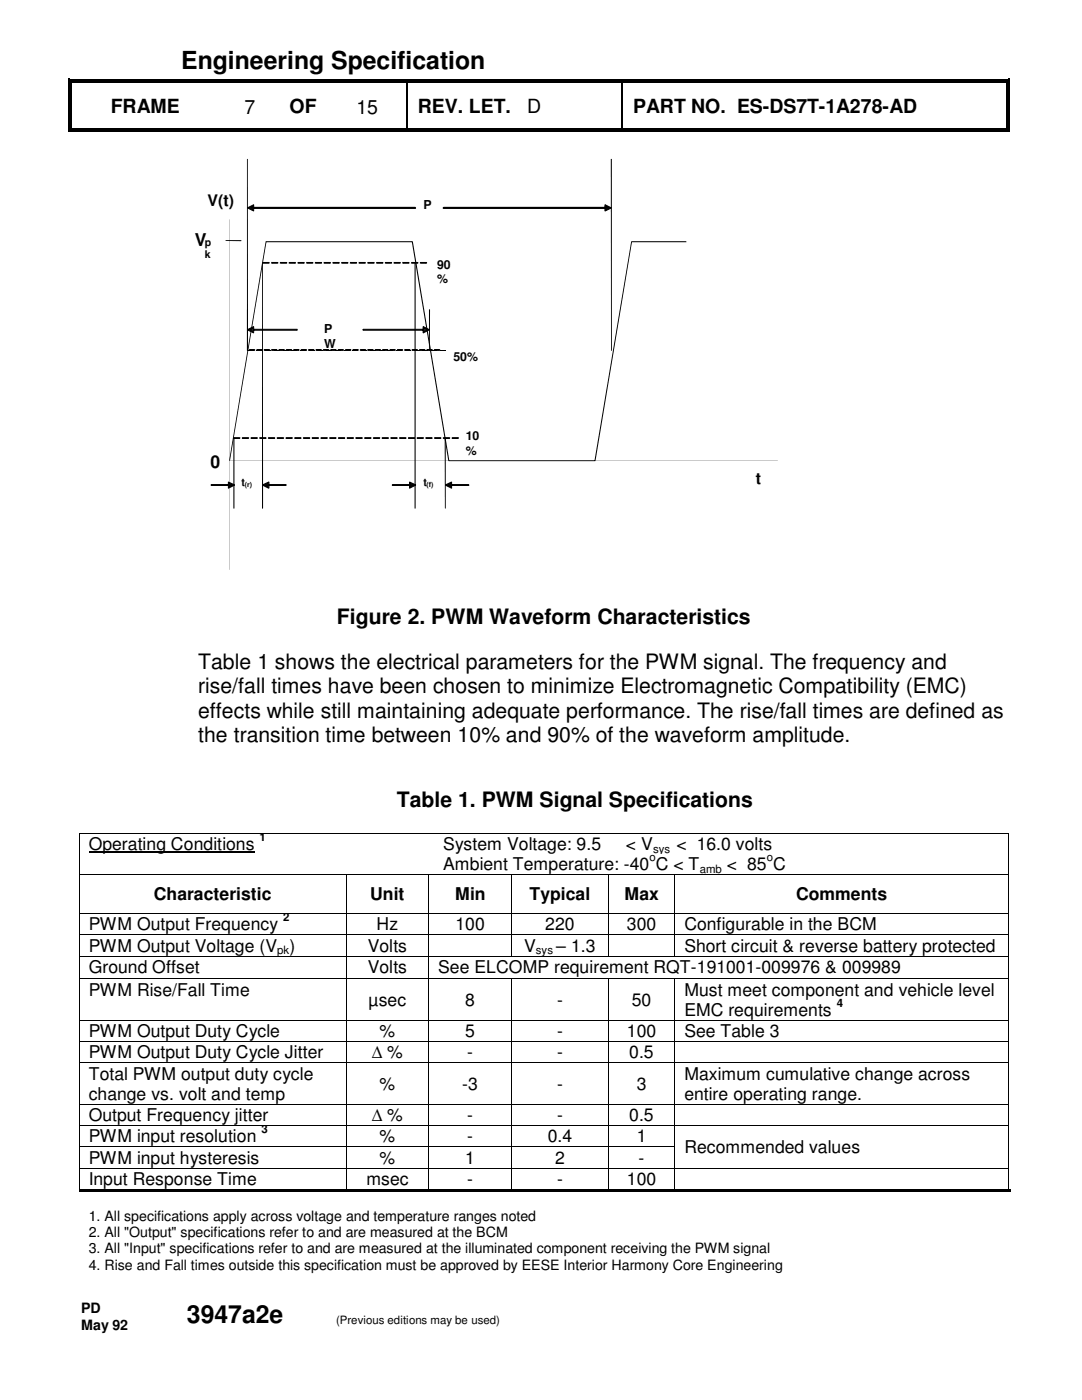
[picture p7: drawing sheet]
<svg xmlns="http://www.w3.org/2000/svg" width="216mm" height="279mm" viewBox="0 0 216 279" stroke-linecap="round" stroke-linejoin="round" font-family="sans-serif">
<g fill="#000">
<path d="M13.5 15.7h.3v.9h-.3zM13.5 15.7h.8v.3h-.8zM14.1 16.3h.2v.3h-.2zM14.1 16.3h.2v.2h-.2zM14.3 15.7h.8v.3h-.8zM14.3 16.3h.8v.2h-.8zM44.1 15.7h.8v.3h-.8zM44.1 16.3h.8v.2h-.8zM55.6 15.7h.8v.3h-.8zM55.6 16.3h.8v.2h-.8zM65.3 15.7h.7v.3h-.7zM65.3 16.3h.7v.2h-.7z"/>
<path d="M81.1 16.5l.3 .1zM81.1 15.7h.8v.3h-.8zM81.1 16.3h.8v.2h-.8zM124.1 16.5l.2 .1zM124.1 15.7h.7v.3h-.7zM124.1 16.3h.7v.2h-.7zM200.7 15.7h.8v.3h-.8zM200.7 16.3h.3v.3h-.3zM200.7 16.3h.3v.2h-.3zM201.3 15.7h.2v.9h-.2zM13.5 25.5h.3v.8h-.3zM13.5 26h.8v.3h-.8z"/>
<path d="M14.1 25.5h.2v.3h-.2zM43.9 25.5h.7v.3h-.7zM43.9 26h.7v.3h-.7zM55.4 25.5h.7v.3h-.7zM55.4 26h.7v.3h-.7zM65 25.5h.8v.3h-.8zM65 26h.8v.3h-.8zM81.1 25.5h.8v.3h-.8zM81.1 26h.8v.3h-.8zM124.1 25.5h.7v.3h-.7zM124.1 26h.7v.3h-.7zM200.7 26h.8v.3h-.8z"/>
<path d="M200.7 25.5h.3v.3h-.3zM201.3 25.5h.2v.8h-.2zM53 48.2h29.4l7.3 43.7h-.1h29.1h-.1l7.3-43.7 11-.1v.2h-10.9h.1l-7.3 43.7h-29.2l-.1-.1-7.3-43.6h.1h-29.2h.1l-7.3 43.6h-.2zM15.7 166.2h.2v.1h-.2zM15.7 174.4h.2v.2h-.2zM69 174.4h.2v.2h-.2zM85.4 174.4h.2v.2h-.2zM85.5 166.2h.2v.1h-.2zM85.6 174.4h.2v.2h-.2zM102 174.4h.2v.2h-.2zM121.4 174.4h.1v.2h-.1zM134.5 174.4h.2v.2h-.2z"/>
<path d="M201.1 166.2h.2v.1h-.2zM201.1 174.4h.2v.2h-.2zM15.7 182.2h.2v.2h-.2zM15.7 186.5h.2v.1h-.2zM15.7 190.7h.2v.2h-.2zM15.7 195.3h.2v.2h-.2zM69 182.2h.2v.2h-.2zM69 186.5h.2v.1h-.2zM69 190.7h.2v.2h-.2zM69 195.3h.2v.2h-.2zM85.4 182.2h.2v.2h-.2zM85.4 186.5h.2v.1h-.2z"/>
<path d="M85.4 190.7h.2v.2h-.2zM85.4 195.3h.2v.2h-.2zM102 182.2h.2v.2h-.2zM102 186.5h.2v.1h-.2zM102 190.7h.2v.2h-.2zM102 195.3h.2v.2h-.2zM121.4 182.2h.1v.2h-.1zM121.4 186.5h.1v.1h-.1zM121.4 190.7h.1v.2h-.1zM121.4 195.3h.1v.2h-.1zM134.5 182.2h.2v.2h-.2zM134.5 186.5h.2v.1h-.2z"/>
<path d="M134.5 190.7h.2v.2h-.2zM134.5 195.3h.2v.2h-.2zM201.1 182.2h.2v.2h-.2zM201.1 186.5h.2v.1h-.2zM201.1 190.7h.2v.2h-.2zM201.1 195.3h.2v.2h-.2zM15.7 203.6h.2v.2h-.2zM15.7 207.8h.2v.2h-.2zM15.7 212h.2v.2h-.2zM69 203.6h.2v.2h-.2zM69 207.8h.2v.2h-.2zM69 212h.2v.2h-.2z"/>
<path d="M85.4 203.6h.2v.2h-.2zM85.4 207.8h.2v.2h-.2zM85.4 212h.2v.2h-.2zM102 203.6h.2v.2h-.2zM102 207.8h.2v.2h-.2zM102 212h.2v.2h-.2zM121.4 203.6h.1v.2h-.1zM121.4 207.8h.1v.2h-.1zM121.4 212h.1v.2h-.1zM134.5 203.6h.2v.2h-.2zM134.5 207.8h.2v.2h-.2zM134.5 212h.2v.2h-.2z"/>
<path d="M201.1 203.6h.2v.2h-.2zM201.1 207.8h.2v.2h-.2zM201.1 212h.2v.2h-.2zM15.7 220.3h.2v.2h-.2zM15.7 224.6h.2v.1h-.2zM15.7 228.8h.2v.2h-.2zM15.7 233h.2v.2h-.2zM15.7 237.3h.2v.5h-.2zM15.9 237.3h.5v.5h-.5zM16.4 237.3h52.6v.5h-52.6zM69 220.3h.2v.2h-.2zM69 224.6h.2v.1h-.2z"/>
<path d="M69 228.8h.2v.2h-.2zM69 233h.2v.2h-.2zM69 237.3h.6v.5h-.6zM69.6 237.3h15.8v.5h-15.8zM85.4 220.3h.2v.2h-.2zM85.4 224.6h.2v.1h-.2zM85.4 228.8h.2v.2h-.2zM85.4 233h.2v.2h-.2zM85.4 237.3h.5v.5h-.5zM85.9 237.3h16.1v.5h-16.1zM102 220.3h.2v.2h-.2zM102 224.6h.2v.1h-.2z"/>
<path d="M102 228.8h.2v.2h-.2zM102 233h.2v.2h-.2zM102 237.3h.5v.5h-.5zM102.5 237.3h18.9v.5h-18.9zM121.4 220.3h.1v.2h-.1zM121.4 224.6h.1v.1h-.1zM121.4 228.8h.1v.2h-.1zM121.4 233h.1v.2h-.1zM121.4 237.3h.5v.5h-.5zM121.9 237.3h12.6v.5h-12.6zM134.5 220.3h.2v.2h-.2zM134.5 224.6h.2v.1h-.2z"/>
<path d="M134.5 228.8h.2v.2h-.2zM134.5 233h.2v.2h-.2zM134.5 237.3h.5v.5h-.5zM135 237.3h66.1v.5h-66.1zM201.1 220.3h.2v.2h-.2zM201.1 224.6h.2v.1h-.2zM201.1 228.8h.2v.2h-.2zM201.1 233h.2v.2h-.2zM201.1 237.3h.5v.5h-.5z"/>
</g>
<g fill="none" stroke="#000" stroke-width=".25">
<path d="M13.7 16.6v8.9M14.2 16.6v8.9M15.1 15.9h29M15.1 16.4h29M44.9 15.9h10.7M44.9 16.4h10.7M56.4 15.9h8.9M56.4 16.4h8.9M66 15.9h15.1M66 16.4h15.1M81.2 16.6v8.9M81.9 15.9h42.2"/>
<path d="M81.9 16.4h42.2M124.2 16.6v8.9M124.8 15.9h75.9M124.8 16.4h75.9M200.9 16.6v8.9M201.4 16.6v8.9M14.3 26.2h29.8M14.3 25.7h29.8M44.6 26.2h11M44.6 25.7h11M56.1 26.2h9.2M56.1 25.7h9.2"/>
<path d="M65.8 26.2h15.3M65.8 25.7h15.3M81.9 26.2h42.2M81.9 25.7h42.2M124.8 26.2h75.9M124.8 25.7h75.9M17.7 170.1h33.1"/>
</g>
<g fill="none" stroke="#000" stroke-width=".2">
<path d="M45.8 43.8v69.9M45.8 91.9h109.4M15.8 166.3v8.1M15.8 174.6v7.6M15.9 166.2h69.6M15.9 174.5h53.1M69.1 174.6v7.6M69.2 174.5h16.2M85.5 174.6v7.6M85.7 166.2h115.4M85.8 174.5h16.2M102.1 174.6v7.6"/>
<path d="M102.2 174.5h19.2M121.5 174.6v7.6M121.5 174.5h13M134.6 174.6v7.6M134.7 174.5h66.4M201.2 166.3v8.1M201.2 174.6v7.6M15.8 182.4v4.1M15.8 186.6v4.1M15.8 190.9v4.4M15.8 195.5v8.1M15.9 182.3h53.1"/>
<path d="M15.9 186.6h53.1M15.9 190.8h53.1M15.9 195.4h53.1M69.1 182.4v4.1M69.1 186.6v4.1M69.1 190.9v4.4M69.1 195.5v8.1M69.2 182.3h16.2M69.2 186.6h16.2M69.2 190.8h16.2M69.2 195.4h16.2M85.5 182.4v4.1"/>
<path d="M85.5 186.6v4.1M85.5 190.9v4.4M85.5 195.5v8.1M85.6 182.3h16.4M85.6 186.6h16.4M85.6 190.8h16.4M85.6 195.4h16.4M102.1 182.4v4.1M102.1 186.6v4.1M102.1 195.5v8.1M102.2 182.3h19.2M102.2 186.6h19.2"/>
<path d="M102.2 190.8h19.2M102.2 195.4h19.2M121.5 182.4v4.1M121.5 186.6v4.1M121.5 195.5v8.1M121.5 182.3h13M121.5 186.6h13M121.5 190.8h13M121.5 195.4h13M134.6 182.4v4.1M134.6 186.6v4.1M134.6 195.5v8.1"/>
<path d="M134.7 182.3h66.4M134.7 186.6h66.4M134.7 190.8h66.4M134.7 195.4h66.4M201.2 182.4v4.1M201.2 186.6v4.1M201.2 190.9v4.4M201.2 195.5v8.1M15.8 203.8v4M15.8 208v4M15.8 212.2v8.1M15.9 203.7h53.1"/>
<path d="M15.9 207.9h53.1M15.9 212.1h53.1M69.1 203.8v4M69.1 208v4M69.1 212.2v8.1M69.2 203.7h16.2M69.2 207.9h16.2M69.2 212.1h16.2M85.5 203.8v4M85.5 208v4M85.5 212.2v8.1M85.6 203.7h16.4"/>
<path d="M85.6 207.9h16.4M85.6 212.1h16.4M102.1 203.8v4M102.1 208v4M102.1 212.2v8.1M102.2 203.7h19.2M102.2 207.9h19.2M102.2 212.1h19.2M121.5 203.8v4M121.5 208v4M121.5 212.2v8.1M121.5 203.7h13"/>
<path d="M121.5 207.9h13M121.5 212.1h13M134.6 203.8v4M134.6 208v4M134.6 212.2v8.1M134.7 203.7h66.4M134.7 207.9h66.4M134.7 212.1h66.4M201.2 203.8v4M201.2 208v4M201.2 212.2v8.1M15.8 220.5v4.1"/>
<path d="M15.8 224.7v4.1M15.8 229v4M15.8 233.2v4.1M15.9 220.4h53.1M15.9 224.7h53.1M15.9 228.9h53.1M15.9 233.1h53.1M69.1 220.5v4.1M69.1 224.7v4.1M69.1 229v4M69.1 233.2v4.1M69.2 220.4h16.2"/>
<path d="M69.2 224.7h16.2M69.2 228.9h16.2M69.2 233.1h16.2M85.5 220.5v4.1M85.5 224.7v4.1M85.5 229v4M85.5 233.2v4.1M85.6 220.4h16.4M85.6 224.7h16.4M85.6 228.9h16.4M85.6 233.1h16.4M102.1 220.5v4.1"/>
<path d="M102.1 224.7v4.1M102.1 229v4M102.1 233.2v4.1M102.2 220.4h19.2M102.2 224.7h19.2M102.2 228.9h19.2M102.2 233.1h19.2M121.5 220.5v4.1M121.5 224.7v4.1M121.5 229v4M121.5 233.2v4.1M121.5 220.4h13"/>
<path d="M121.5 224.7h13M121.5 228.9h13M121.5 233.1h13M134.6 220.5v4.1M134.6 224.7v4.1M134.6 229v4M134.6 233.2v4.1M134.7 220.4h66.4M134.7 224.7h66.4M134.7 233.1h66.4M201.2 220.5v4.1M201.2 224.7v4.1"/>
<path d="M201.2 229v4M201.2 233.2v4.1"/>
</g>
<g fill="#000">
<path d="M49.4 69.9h1.1v.1h-1.1z" fill-rule="evenodd"/>
<path d="M51.2 69.9h1.1v.1h-1.1z" fill-rule="evenodd"/>
<path d="M52.9 69.9h.2v.1h-.2z" fill-rule="evenodd"/>
<path d="M53.1 69.9h1v.1h-1z" fill-rule="evenodd"/>
<path d="M54.7 69.9h1.1v.1h-1.1z" fill-rule="evenodd"/>
<path d="M56.4 69.9h1.1v.1h-1.1z" fill-rule="evenodd"/>
<path d="M58.2 69.9h1.1v.1h-1.1z" fill-rule="evenodd"/>
<path d="M59.9 69.9h1.1v.1h-1.1z" fill-rule="evenodd"/>
<path d="M61.6 69.9h1.1v.1h-1.1z" fill-rule="evenodd"/>
<path d="M63.4 69.9h1.1v.1h-1.1z" fill-rule="evenodd"/>
<path d="M65.2 69.9h1.1v.1h-1.1z" fill-rule="evenodd"/>
<path d="M66.9 69.9h1.1v.1h-1.1z" fill-rule="evenodd"/>
<path d="M68.6 69.9h1.1v.1h-1.1z" fill-rule="evenodd"/>
<path d="M70.4 69.9h1.1v.1h-1.1z" fill-rule="evenodd"/>
<path d="M72.1 69.9h1.1v.1h-1.1z" fill-rule="evenodd"/>
<path d="M73.9 69.9h1.1v.1h-1.1z" fill-rule="evenodd"/>
<path d="M75.6 69.9h1.1v.1h-1.1z" fill-rule="evenodd"/>
<path d="M77.3 69.9h1.1v.1h-1.1z" fill-rule="evenodd"/>
<path d="M79.1 69.9h1.1v.1h-1.1z" fill-rule="evenodd"/>
<path d="M80.9 69.9h1.1v.1h-1.1z" fill-rule="evenodd"/>
<path d="M82.6 69.9h1.1v.1h-1.1z" fill-rule="evenodd"/>
<path d="M84.3 69.9h1.1v.1h-1.1z" fill-rule="evenodd"/>
<path d="M86.1 69.9h1.1v.1h-1.1z" fill-rule="evenodd"/>
<path d="M87.8 69.9h1.1v.1h-1.1z" fill-rule="evenodd"/>
</g>
<path d="M150.7 93.5h1.2v3.8h-1.2z" fill-rule="evenodd" fill="#fff"/>
<g fill="#000">
<path d="M52.5 52.4l1.2 .1h-1.2zM54.2 52.4l1.3 .1h-1.2zM55.9 52.4l1.3 .1h-1.2zM57.7 52.4l1.3 .1h-1.3zM59.5 52.4l1.2 .1h-1.2zM61.2 52.4l1.2 .1h-1.1zM62.9 52.4l1.3 .1h-1.2zM64.7 52.4l1.2 .1h-1.2zM66.4 52.4l1.3 .1h-1.2zM68.2 52.4l1.2 .1h-1.2zM69.9 52.4l1.3 .1h-1.2zM71.7 52.4l1.2 .1h-1.2zM73.4 52.4l1.2 .1h-1.2zM75.2 52.4l1.2 .1h-1.2zM76.9 52.4l1.2 .1h-1.1zM78.6 52.4l1.3 .1h-1.2zM80.4 52.4l1.2 .1h-1.2zM82.2 52.4l1.2 .1h-1.2zM83.9 52.4l1.2 .1h-1.2z" fill-rule="evenodd"/>
<path d="M46.6 87.4h1.2l-1.1 .1zM48.4 87.4h1.2l-1.2 .1zM50.1 87.4h1.3l-1.2 .1zM51.8 87.4h1.3l-1.2 .1zM53.6 87.4h1.2l-1.2 .1zM55.3 87.4h1.3l-1.2 .1zM57.1 87.4h1.2l-1.2 .1zM58.8 87.4h1.3l-1.2 .1zM60.6 87.4h1.2l-1.2 .1zM62.3 87.4h1.2l-1.1 .1zM64.1 87.4h1.2l-1.2 .1zM65.8 87.4h1.3l-1.2 .1zM67.5 87.4h1.3l-1.2 .1zM69.3 87.4h1.2l-1.2 .1zM71 87.4h1.3l-1.2 .1zM72.8 87.3l1.2 .1-1.2 .1zM74.5 87.4h1.3l-1.2 .1zM76.3 87.4h1.2l-1.2 .1zM78 87.4h1.2l-1.1 .1zM79.7 87.4h1.3l-1.2 .1zM81.5 87.3l1.3 .1-1.3 .1zM83.3 87.4h1.2l-1.2 .1zM85 87.4h1.2l-1.2 .1zM86.7 87.4h1.3l-1.2 .1zM88.5 87.4h1.2l-1.2 .1zM90.2 87.4h1.3l-1.2 .1z" fill-rule="evenodd"/>
</g>
<g fill="#000">
<path d="M121.9 31.7l.2 .1-.1 38.2zM45 47.9l3.2 .1-.1 .1h-3zM52.3 52.4l.2 .1-.1 49-.1-.1zM82.7 52.4l.2 .1-.1 49-.1-.1zM46.6 87.4h.2l-.1 14.1-.1-.1zM88.8 87.4h.1v14.1z"/>
<path d="M52.4 52.4l1.3-.1 .1 .2-1.3 .1zM52.5 52.4l1.2 .1zM54.1 52.4l.1-.1h1.2l.1 .2-1.3 .1zM54.3 52.4l1.1 .1zM55.8 52.4l.2-.1h1.1l.2 .2-.2 .1h-1.1zM56 52.4l1.1 .1zM57.6 52.4l1.3-.1 .2 .2-.2 .1h-1.2zM57.7 52.4l1.2 .1zM59.4 52.4l1.3-.1 .1 .2-.1 .1h-1.2zM59.5 52.4l1.1 .1zM61.1 52.4l.1-.1h1.2l.1 .2-1.3 .1zM61.2 52.4l1.2 .1zM62.8 52.4l.1-.1h1.2l.2 .2-1.4 .1zM63 52.4l1.1 .1zM64.6 52.4l.1-.1h1.2l.1 .2-.1 .1h-1.2zM64.7 52.4l1.2 .1zM66.3 52.4l1.3-.1 .2 .2-.2 .1h-1.1zM66.5 52.4l1.1 .1zM68.1 52.4l1.3-.1 .1 .2-.1 .1h-1.2zM68.2 52.4h1.2zM69.8 52.4l.1-.1h1.2l.1 .2-1.3 .1zM69.9 52.4l1.2 .1zM71.5 52.4l.2-.1h1.2l.1 .2-1.3 .1zM71.7 52.4l1.2 .1zM73.3 52.4l.1-.1h1.2l.2 .2-.2 .1h-1.2zM73.4 52.4l1.2 .1zM75.1 52.4l1.3-.1 .1 .2-.1 .1h-1.2zM75.2 52.4l1.1 .1zM76.8 52.4l1.3-.1 .1 .2-1.3 .1zM76.9 52.4l1.2 .1zM78.5 52.4l.2-.1h1.1l.2 .2-1.3 .1zM78.7 52.4l1.1 .1zM80.4 52.3h1.2l.1 .2-1.3 .1-.1-.1zM80.4 52.4l1.2 .1zM82 52.4l1.4-.1 .1 .2-.1 .1h-1.2zM82.2 52.4l1.1 .1zM83.8 52.4l1.3-.1 .1 .2-.1 .1h-1.2zM83.9 52.4l1.1 .1z"/>
<path d="M46.5 87.3l1.3-.1 .2 .3-.1 .1h-1.3zM46.7 87.4l1.1 .1zM48.3 87.3l1.3-.1 .1 .3-.1 .1h-1.3zM48.4 87.4l1.1 .1zM50 87.3l1.3-.1 .1 .3-1.3 .1zM50.1 87.4l1.2 .1zM51.9 87.2h1.1l.2 .3-1.4 .1-.1-.2zM51.9 87.4l1.1 .1zM53.5 87.3l1.3-.1 .1 .3-1.3 .1zM53.6 87.4l1.2 .1zM55.2 87.3l1.4-.1 .1 .3-.1 .1h-1.3zM55.4 87.4l1.1 .1zM57 87.3l1.3-.1 .1 .3-.1 .1h-1.3zM57.1 87.4l1.2 .1zM58.7 87.3l1.3-.1 .2 .3-1.4 .1zM58.8 87.4l1.2 .1zM60.5 87.3l1.3-.1 .1 .3-1.4 .1zM60.6 87.4l1.2 .1zM62.3 87.2h1.2l.1 .3-1.3 .1-.1-.2zM62.4 87.4l1.1 .1zM64 87.3l1.3-.1 .1 .3-.1 .1h-1.3zM64.1 87.4l1.1 .1zM65.7 87.3l1.3-.1 .1 .3v.1h-1.3zM65.8 87.4l1.2 .1zM67.4 87.3l1.3-.1 .2 .3-1.4 .1zM67.6 87.4l1.1 .1zM69.3 87.2h1.2l.1 .3-1.3 .1-.1-.2zM69.3 87.4l1.2 .1zM71 87.3l1.2-.1 .2 .3-.1 .1h-1.3zM71.1 87.4l1.1 .1zM72.7 87.3l1.3-.1 .1 .3-.1 .1h-1.3zM72.8 87.4l1.2 .1zM74.4 87.3l1.3-.1 .2 .3-.1 .1h-1.3zM74.5 87.4l1.2 .1zM76.3 87.2h1.2l.1 .3-1.4 .1v-.2zM76.3 87.4l1.2 .1zM77.9 87.3l1.3-.1 .1 .3-1.3 .1zM78.1 87.4l1.1 .1zM79.8 87.2h1.1l.2 .3-.1 .1h-1.3l-.1-.2zM79.8 87.4l1.1 .1zM81.4 87.3l1.3-.1 .1 .3v.1h-1.4zM81.5 87.4l1.2 .1zM83.1 87.3l1.4-.1 .1 .3-.1 .1h-1.3zM83.3 87.4h1.2zM84.9 87.3l1.3-.1 .1 .3-1.3 .1zM85 87.4l1.2 .1zM86.7 87.2h1.2l.2 .3-1.4 .1-.1-.2zM86.8 87.4l1.1 .1zM88.4 87.3l1.3-.1 .1 .3-.1 .1h-1.3zM88.5 87.4l1.2 .1zM90.1 87.3l1.3-.1 .2 .3-.1 .1h-1.3zM90.3 87.4l1.1 .1z"/>
</g>
<g fill="#fff">
<path d="M38.8 45.8h2.5v4.2h-2.5z" fill-rule="evenodd"/>
<path d="M41.9 90h2.1v4.2h-2.1z" fill-rule="evenodd"/>
<path d="M87.1 51.4h4.9v5.6h-4.9z" fill-rule="evenodd"/>
<path d="M92.9 85.6h4.8v5.6h-4.8z" fill-rule="evenodd"/>
<path d="M48.2 94.9h.7v2.5h-.7z" fill-rule="evenodd"/>
<path d="M84.4 94.9h.8v2.5h-.8z" fill-rule="evenodd"/>
</g>
<g fill="#000">
<path d="M42.1 96.7h4l.1 .1-4 .1zM45.6 96.2l1.2 .6-1.2 .6z" fill-rule="evenodd"/>
<path d="M53 96.7h4l.1 .1-4 .1zM52.4 96.8l1.2-.6v1.2z" fill-rule="evenodd"/>
<path d="M78.3 96.7h4l.1 .1-4 .1zM81.7 96.2l1.3 .6-1.3 .6z" fill-rule="evenodd"/>
<path d="M89.5 96.7h3.9l.2 .1-4 .1zM88.9 96.8l1.2-.6v1.2z" fill-rule="evenodd"/>
</g>
<g fill="#000">
<path d="M42 96.7l4.2-.1 .1 .3-4.2 .1zM42.2 96.8h3.9zM45.5 96.2l.1-.1 1.3 .6v.2l-1.3 .6h-.1zM45.5 96.3l.2-.1v1.3l-.2-.2 1.3-.6v.2z"/>
<path d="M52.9 96.7l4.2-.1 .1 .3-.1 .1h-4.1zM53.1 96.8h3.9zM52.3 96.7l1.3-.6 .2 .1v1.3h-.2l-1.3-.6zM52.4 96.7l1.3 .6-.1 .2v-1.3l.1 .1-1.3 .6z"/>
<path d="M78.2 96.7l.1-.1h4l.2 .3-4.2 .1zM78.4 96.8h3.9zM81.6 96.2l.1-.1 1.3 .6v.2l-1.3 .6h-.1zM81.7 96.3l.1-.1v1.3l-.1-.2 1.2-.6v.2z"/>
<path d="M89.4 96.7l4.1-.1 .1 .3-4.1 .1zM89.5 96.8h4zM88.8 96.7l1.3-.6 .1 .1v1.3h-.1l-1.3-.6zM88.9 96.7l1.3 .6-.2 .2v-1.3l.2 .1-1.3 .6z"/>
</g>
<path d="M84.4 39.5h1.7v2.8h-1.7z" fill-rule="evenodd" fill="#fff"/>
<g fill="#000">
<path d="M50 41.4l32.9 .1-.1 .1h-32.7zM49.4 41.5l1.2-.6v1.2z" fill-rule="evenodd"/>
<path d="M88.5 41.4l32.9 .1-.1 .1h-32.8zM120.7 40.9l1.3 .6-1.3 .6z" fill-rule="evenodd"/>
<path d="M50 65.7l9.3 .1-.1 .1h-9.1zM49.4 65.8l1.2-.6v1.2z" fill-rule="evenodd"/>
<path d="M72.5 65.7l12.6 .1-.1 .1h-12.5zM84.4 65.2l1.3 .6-1.3 .6z" fill-rule="evenodd"/>
</g>
<g fill="#000">
<path d="M49.3 31.7l.1 .1 .1 38.1-.1 .1zM49.3 61.7l.1 .1 .1 8.1-.1 .1zM85.6 61.7l.2 .1-.1 8.2z"/>
<path d="M49.9 41.4l32.9-.1 .2 .3-.1 .1h-32.9zM50 41.5h32.8zM49.3 41.4l1.3-.6 .1 .1v1.2l-.1 .1-1.3-.6zM49.4 41.4l1.3 .6-.2 .1v-1.2h.2l-1.3 .7z"/>
<path d="M88.3 41.4l.2-.1h32.8l.2 .2-.2 .2h-32.8zM88.5 41.5h32.8zM120.6 40.9l.2-.1 1.2 .6v.2l-1.2 .6-.2-.1zM120.7 40.9h.1v1.2l-.1-.1 1.2-.6v.2z"/>
<path d="M49.9 65.7l.1-.1h9.3l.1 .3-9.4 .1zM50 65.8h9.2zM49.3 65.7l1.3-.6 .1 .1v1.2l-.1 .1-1.3-.6zM49.4 65.7l1.3 .6-.2 .1v-1.2l.2 .1-1.3 .6z"/>
<path d="M72.3 65.7l12.8-.1 .1 .3-12.8 .1zM72.5 65.8h12.5zM84.3 65.2l.2-.1 1.2 .6v.2l-1.2 .6-.2-.1zM84.4 65.3l.1-.1v1.2l-.1-.1 1.2-.6v.2z"/>
</g>
<path d="M90.4 69.7h7.6v2.8h-7.6z" fill-rule="evenodd" fill="#fff"/>
<path d="M49.8 69.8l1 .1h-1zM51.2 69.8l1.1 .1h-1zM52.7 69.8l1.1 .1h-1zM54.2 69.8h1v.1h-1zM55.7 69.8l1 .1h-1zM57.2 69.8l1 .1h-1zM58.6 69.8l1.1 .1h-1zM60.1 69.8l1.1 .1h-1zM61.6 69.8l1.1 .1h-1.1zM63.1 69.8l1 .1h-1zM64.5 69.8l1.1 .1h-1zM66 69.8h1l.1 .1h-1.1zM67.5 69.8l1 .1h-1zM69 69.8l1 .1h-1zM70.4 69.8l1.1 .1h-1zM71.9 69.8l1.1 .1h-1zM73.4 69.8l1.1 .1h-1.1zM74.9 69.8l1 .1h-1zM76.4 69.8h.9l.1 .1h-1zM77.9 69.8h.9l.1 .1h-1zM79.3 69.8l1 .1h-1zM80.8 69.8l1 .1h-1zM82.2 69.8l1.1 .1h-1zM83.7 69.8l1.1 .1h-1zM85.2 69.8l1 .1h-.9zM86.7 69.8l1 .1h-1z" fill-rule="evenodd" fill="#000"/>
<path d="M49.8 69.7h1l.1 .2-.1 .1h-1l-.1-.1zM49.8 69.8l1 .1zM51.3 69.7h1l.1 .2-.1 .1h-1l-.2-.1zM51.3 69.8l.9 .1zM52.6 69.8l1.2-.1 .1 .2-.1 .1h-1.1zM52.8 69.8l.9 .1zM54.2 69.7h1l.1 .2-1.1 .1-.1-.1zM54.2 69.8l1 .1zM55.7 69.7h1l.1 .2-1.1 .1zM55.7 69.8l1 .1zM57.1 69.7h1.1l.1 .2-1.2 .1-.1-.1zM57.2 69.8l1 .1zM58.6 69.7h1l.2 .2-1.2 .1-.1-.1zM58.7 69.8l.9 .1zM60.1 69.7h1l.2 .2-.2 .1h-1l-.1-.1zM60.2 69.8l.9 .1zM61.6 69.7h1l.1 .2-.1 .1h-1l-.1-.1zM61.6 69.8l1 .1zM62.9 69.8l1.2-.1 .1 .2-.1 .1h-1zM63.1 69.8l1 .1zM64.5 69.7h1.1l.1 .2-.1 .1h-1l-.2-.1zM64.6 69.8l.9 .1zM66 69.7h1.1v.2l-1.1 .1zM66 69.8l1 .1zM67.5 69.7h1l.1 .2-1.1 .1zM67.5 69.8l1 .1zM69 69.7h1l.1 .2-1.1 .1-.2-.1zM69 69.8l1 .1zM70.4 69.7h1.1l.1 .2-1.2 .1-.1-.1zM70.5 69.8h1zM71.9 69.7h1l.2 .2-.2 .1h-1l-.1-.1zM72 69.8l.9 .1zM73.4 69.7h1l.1 .2-.1 .1h-1l-.1-.1zM73.4 69.8l1 .1zM74.8 69.8l1.1-.1 .1 .2-.1 .1h-1zM74.9 69.8l1 .1zM76.2 69.8l1.2-.1 .1 .2-1.1 .1zM76.4 69.8l.9 .1zM77.8 69.7h1.1l.1 .2-1.2 .1zM77.9 69.8l.9 .1zM79.3 69.7h1l.1 .2-1.1 .1zM79.3 69.8l1 .1zM80.8 69.7h1l.1 .2-1.1 .1-.2-.1zM80.8 69.8h1zM82.3 69.7h1l.1 .2-1.1 .1-.2-.1zM82.3 69.8l.9 .1zM83.7 69.7h1.1l.1 .2-.1 .1h-1.1l-.1-.1zM83.8 69.8l.9 .1zM85.2 69.7h1l.2 .2-.2 .1h-1l-.1-.1zM85.3 69.8l.9 .1zM86.6 69.8l1.1-.1 .1 .2-.1 .1h-1zM86.7 69.8l1 .1z" fill="#000"/>
<g font-size="5">
<text x="36.2" y="13.8">Engineering Specification</text>
<text x="37.3" y="264.1">3947a2e</text>
</g>
<g font-size="4.2">
<text x="67.2" y="124.6">Figure 2. PWM Waveform Characteristics</text>
<text x="39.5" y="133.5">Table 1 shows the electrical parameters for the PWM signal. The frequency and</text>
<text x="39.5" y="138.4">rise/fall times have been chosen to minimize Electromagnetic Compatibility (EMC)</text>
<text x="39.5" y="143.3">effects while still maintaining adequate performance. The rise/fall times are defined as</text>
<text x="39.5" y="148.1">the transition time between 10% and 90% of the waveform amplitude.</text>
<text x="79.2" y="161.1">Table 1. PWM Signal Specifications</text>
</g>
<g font-size="3.9">
<text x="22.1" y="22.6">FRAME</text>
<text x="48.8" y="22.7">7</text>
<text x="57.8" y="22.6">OF</text>
<text x="71.1" y="22.7">15</text>
<text x="83.4" y="22.6">REV. LET.</text>
<text x="105.2" y="22.6">D</text>
<text x="126.3" y="22.6">PART NO. ES-DS7T-1A278-AD</text>
</g>
<g font-size="3.5">
<text x="38.9" y="49.1">V</text>
<text x="42" y="93.3">0</text>
<text x="17.7" y="169.5">Operating Conditions</text>
<text x="88.4" y="169.6">System Voltage: 9.5</text>
<text x="88.4" y="173.7">Ambient Temperature: -40 C &lt; T</text>
<text x="124.9" y="169.6">&lt; V</text>
<text x="135" y="169.6">&lt; 16.0 volts</text>
<text x="145" y="173.7">&lt; 85 C</text>
<text x="30.7" y="179.6">Characteristic</text>
<text x="73.9" y="179.6">Unit</text>
<text x="90.8" y="179.6">Min</text>
<text x="105.7" y="179.6">Typical</text>
<text x="124.6" y="179.6">Max</text>
<text x="158.8" y="179.6">Comments</text>
<text x="17.7" y="185.6">PWM Output Frequency</text>
<text x="75.1" y="185.7">Hz</text>
<text x="90.9" y="185.7">100</text>
<text x="108.8" y="185.7">220</text>
<text x="125.1" y="185.7">300</text>
<text x="136.6" y="185.7">Configurable in the BCM</text>
<text x="17.7" y="189.9">PWM Output Voltage (V )</text>
<text x="73.4" y="189.9">Volts</text>
<text x="104.6" y="189.9">V</text>
<text x="111" y="189.9">– 1.3</text>
<text x="136.6" y="189.9">Short circuit &amp; reverse battery protected</text>
<text x="17.7" y="194.1">Ground Offset</text>
<text x="73.4" y="194.1">Volts</text>
<text x="87.5" y="194.1">See ELCOMP requirement RQT-191001-009976 &amp; 009989</text>
<text x="17.7" y="198.8">PWM Rise/Fall Time</text>
<text x="73.5" y="200.7">µsec</text>
<text x="92.8" y="200.7">8</text>
<text x="111.2" y="200.7">-</text>
<text x="126.1" y="200.7">50</text>
<text x="136.6" y="198.8">Must meet component and vehicle level</text>
<text x="136.6" y="202.7">EMC requirements</text>
<text x="17.7" y="207">PWM Output Duty Cycle</text>
<text x="75.7" y="207">%</text>
<text x="92.8" y="207">5</text>
<text x="111.2" y="207">-</text>
<text x="125.1" y="207">100</text>
<text x="136.6" y="207">See Table 3</text>
<text x="17.7" y="211.2">PWM Output Duty Cycle Jitter</text>
<text x="17.7" y="215.5">Total PWM output duty cycle</text>
<text x="74.2" y="211.2">∆ %</text>
<text x="93.2" y="211.2">-</text>
<text x="111.2" y="211.2">-</text>
<text x="125.6" y="211.2">0.5</text>
<text x="136.6" y="215.5">Maximum cumulative change across</text>
<text x="17.7" y="219.5">change vs. volt and temp</text>
<text x="75.7" y="217.5">%</text>
<text x="92.2" y="217.5">-3</text>
<text x="111.2" y="217.5">-</text>
<text x="127" y="217.5">3</text>
<text x="136.6" y="219.5">entire operating range.</text>
<text x="17.7" y="223.8">Output Frequency jitter</text>
<text x="17.7" y="228">PWM input resolution</text>
<text x="74.2" y="223.8">∆ %</text>
<text x="93.2" y="223.8">-</text>
<text x="111.2" y="223.8">-</text>
<text x="125.6" y="223.8">0.5</text>
<text x="17.7" y="232.2">PWM input hysteresis</text>
<text x="75.7" y="228">%</text>
<text x="75.7" y="232.2">%</text>
<text x="92.8" y="232.2">1</text>
<text x="93.2" y="228">-</text>
<text x="109.3" y="228">0.4</text>
<text x="110.8" y="232.2">2</text>
<text x="127" y="228">1</text>
<text x="127.4" y="232.2">-</text>
<text x="136.6" y="230.1">Recommended values</text>
<text x="17.7" y="236.5">Input Response Time</text>
<text x="73.1" y="236.5">msec</text>
<text x="93.2" y="236.5">-</text>
<text x="111.2" y="236.5">-</text>
<text x="125.1" y="236.5">100</text>
</g>
<g font-size="3.2">
<text x="41.4" y="41.1">V(t)</text>
<text x="150.8" y="96.6">t</text>
</g>
<g font-size="2.8">
<text x="17.7" y="243.6">1. All specifications apply across voltage and temperature ranges noted</text>
<text x="17.7" y="246.9">2. All &quot;Output&quot; specifications refer to and are measured at the BCM</text>
<text x="17.7" y="250.1">3. All &quot;Input&quot; specifications refer to and are measured at the illuminated component receiving the PWM signal</text>
<text x="17.7" y="253.4">4. Rise and Fall times outside this specification must be approved by EESE Interior Harmony Core Engineering</text>
<text x="16.2" y="262.1">PD</text>
<text x="16.2" y="265.4">May 92</text>
</g>
<g font-size="2.5">
<text x="84.5" y="41.8">P</text>
<text x="87.2" y="53.7">90</text>
<text x="87.2" y="56.5">%</text>
<text x="64.7" y="66.5">P</text>
<text x="64.7" y="69.4">W</text>
<text x="90.5" y="72">50%</text>
<text x="92.9" y="87.9">10</text>
<text x="92.9" y="90.7">%</text>
</g>
<g font-size="2.3">
<text x="51.8" y="167.8">1</text>
<text x="129.6" y="171.9">o</text>
<text x="130.3" y="170.1">sys</text>
<text x="153" y="171.9">o</text>
<text x="139.6" y="174.2">amb</text>
<text x="56.5" y="183.9">2</text>
<text x="55.3" y="190.5">pk</text>
<text x="106.9" y="190.5">sys</text>
<text x="167" y="201">4</text>
<text x="52.2" y="226.2">3</text>
<text x="67.1" y="264.3">(Previous editions may be used)</text>
</g>
<g font-size="2.1">
<text x="40.9" y="49.1">p</text>
<text x="40.9" y="51.5">k</text>
<text x="48.2" y="96.9">t</text>
<text x="84.5" y="96.9">t</text>
</g>
<g font-size="1.4">
<text x="48.9" y="97.2">(r)</text>
<text x="85.1" y="97.2">(f)</text>
</g>
</svg>
